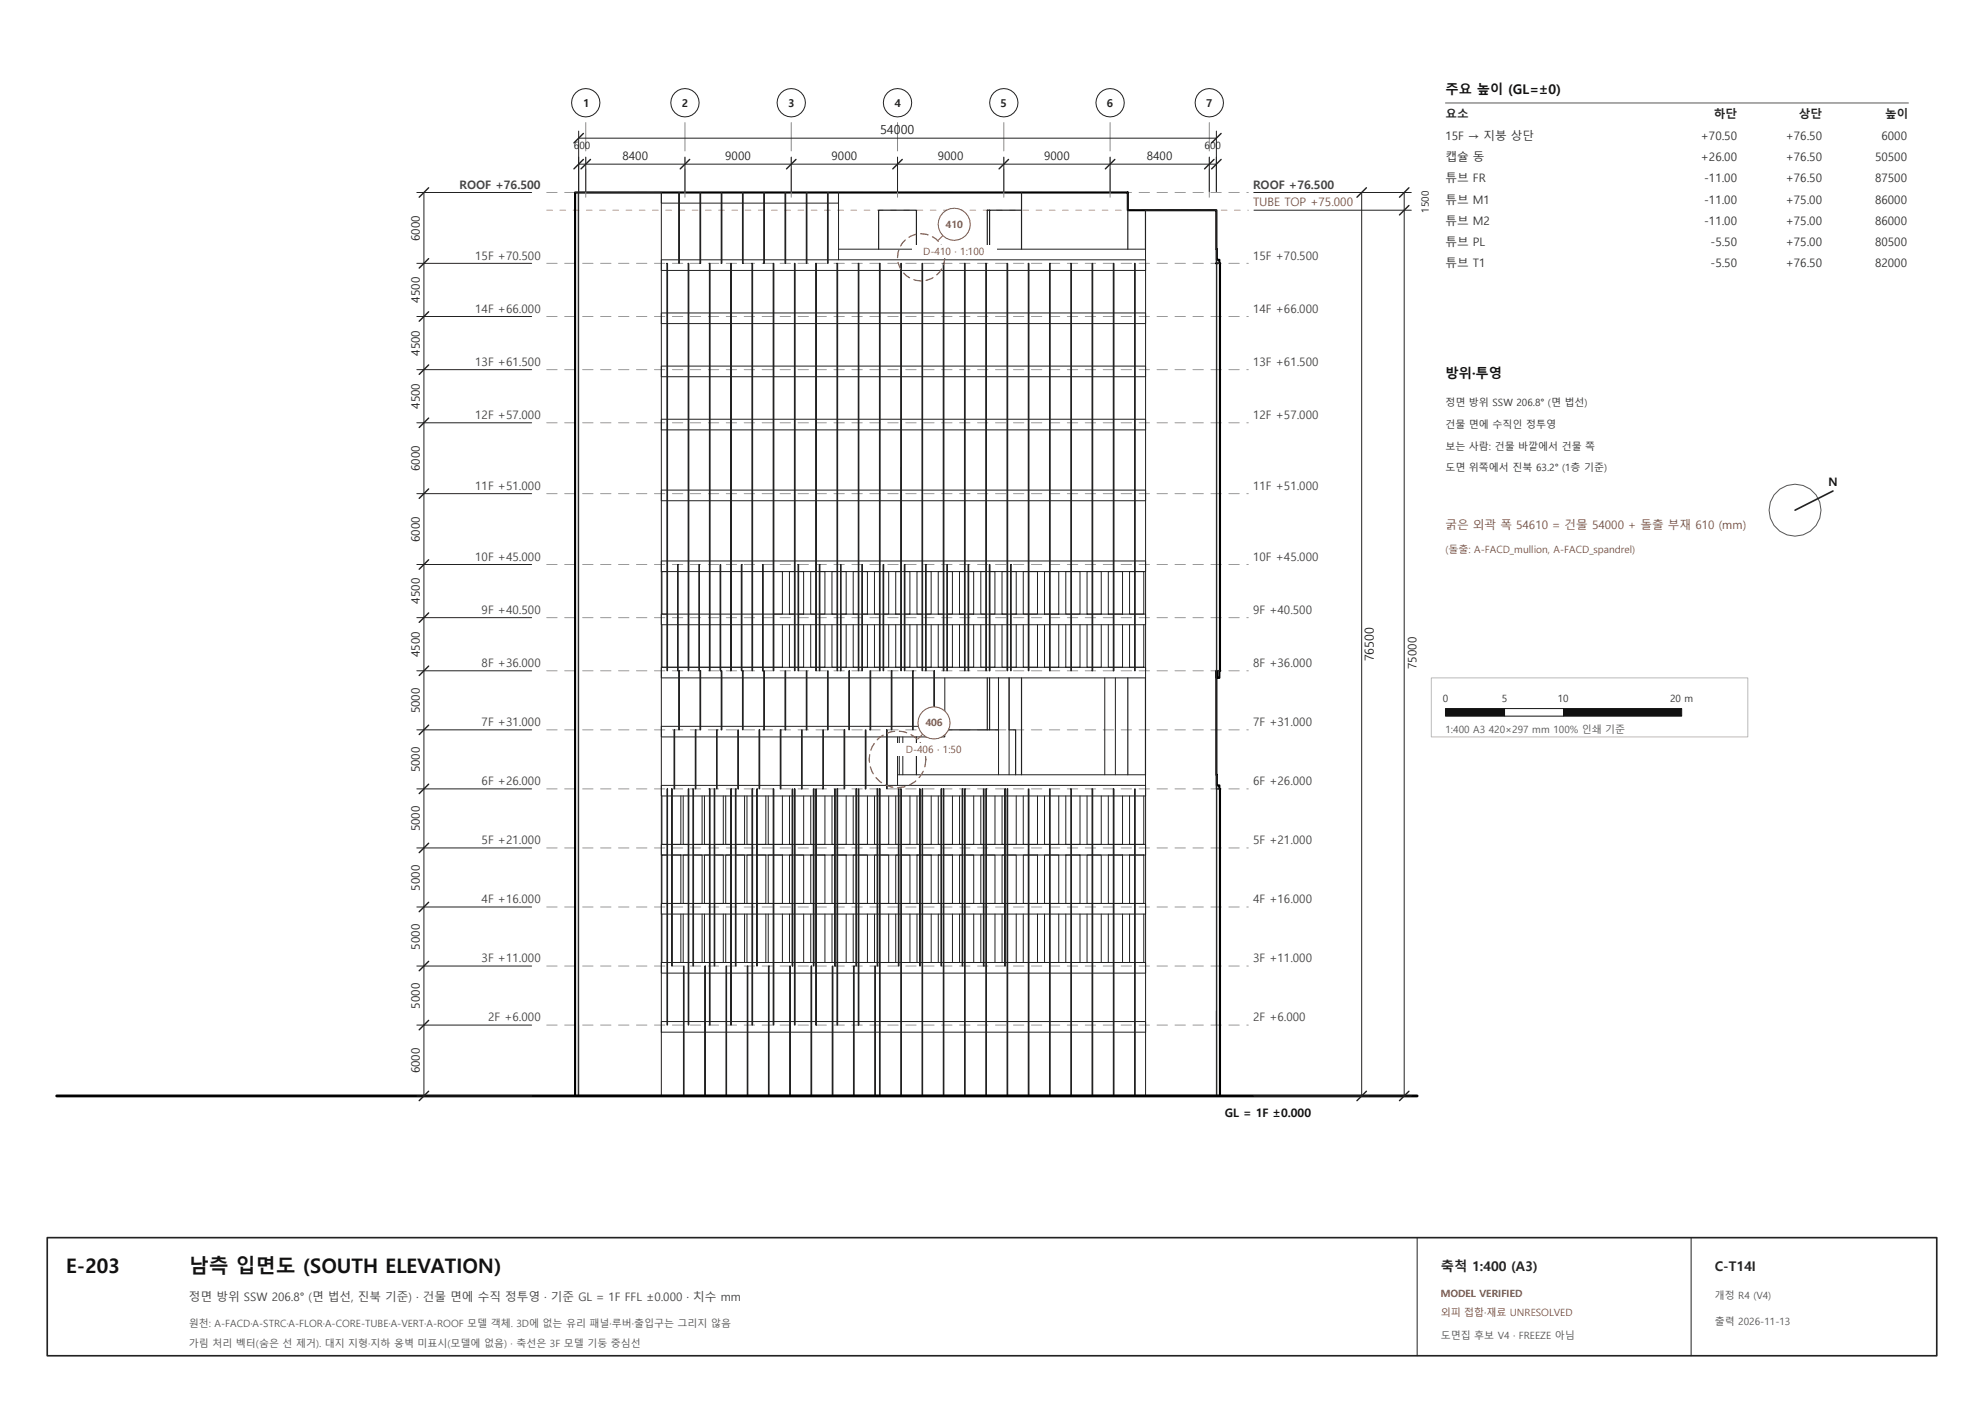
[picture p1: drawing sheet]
<svg xmlns="http://www.w3.org/2000/svg" width="420mm" height="297mm" viewBox="0 0 420 297" stroke-linecap="round" stroke-linejoin="round" font-family="sans-serif">
<g fill="none" stroke="#999" stroke-width=".21" stroke-dasharray="2.2 1.6">
<path d="M115.7 55.7h148.6M115.7 40.8h148.6M115.7 78.3h148.6M115.7 67h148.6M115.7 89.5h148.6M115.7 119.5h148.6M115.7 104.5h148.6M115.7 130.7h148.6M115.7 154.5h148.6M115.7 142h148.6M115.7 179.5h148.6M115.7 167h148.6"/>
<path d="M115.7 192h148.6M115.7 217h148.6M115.7 204.5h148.6"/>
</g>
<path d="M115.7 44.5h148.6" fill="none" stroke="#b88" stroke-width=".21" stroke-dasharray="1.2 1.6"/>
<path d="M121.7 40.8h117.1v3.7h18.7l.1 10.5h.5v.7h.2v86.3h-.2v1.5h-.5l-.1-1.5v22l.1 2.3h.5v.7h.2v65h-136.6zM257.5 55.7h.1" fill="none" stroke="#000" stroke-width=".45"/>
<g fill="none" stroke="#222" stroke-width=".25">
<path d="M122.5 40.8h17.5M186 52.7v-8.2h8v8.2M209.5 44.5v8.2M216.2 40.8v11.9M216.2 44.5h-7.2v8.2M238.8 40.8v11.9M242.5 52.7v-8.2h15v11.2M194 156v8M200.1 154.5h11.3M209 143.5v11M209.5 143.5v11M213.6 154.5h1.4v9.5"/>
<path d="M216.2 143.5v20.5M238.8 143.5v20.5M242.5 143.5v20.5M257.5 142v25"/>
</g>
<g fill="none" stroke="#222" stroke-width=".21">
<path d="M121.7 40.8h.7v191.2M122.4 40.8l.1 191.2M141.2 55.7h.1v86.3h-.1zM141.3 57.3h4.4M143.7 40.8h.1v14.9h-.1zM143.7 55h-3.7v2.3h1.2M143.7 43h-3.7v-2.2v191.2M143.8 55h4.4M143.8 43h4.4M145.7 55.7h.1v86.3h-.1zM145.8 57.3h4.4M148.2 40.8h.1v14.9h-.1z"/>
<path d="M148.3 55h4.4M148.3 43h4.4M150.2 55.7h.1v86.3h-.1zM150.3 57.3h4.4M152.7 40.8h.1v14.9h-.1zM152.8 55h4.4M152.8 43h4.4M154.7 55.7h.1v86.3h-.1zM154.8 57.3h4.4M157.2 40.8h.1v14.9h-.1zM157.3 55h4.4M157.3 43h4.4"/>
<path d="M159.2 55.7h.1v86.3h-.1zM159.3 57.3h4.4M161.7 40.8h.1v14.9h-.1zM161.8 55h4.4M161.8 43h4.4M163.7 55.7h.1v86.3h-.1zM163.8 57.3h4.4M166.2 40.8h.1v14.9h-.1zM166.3 55h4.4M166.3 43h4.4M168.2 55.7h.1v86.3h-.1zM168.3 57.3h4.4"/>
<path d="M170.7 40.8h.1v14.9h-.1zM170.8 55h4.4M170.8 43h4.4M172.7 55.7h.1v86.3h-.1zM172.8 57.3h4.4M175.2 40.8h.1v14.9h-.1zM175.3 55h67.2v2.3h-2.2M175.3 43h2.2v-2.2v14.2M177.2 55.7h.1v86.3h-.1zM177.3 57.3h4.4M177.5 52.7h65v2.3M181.7 55.7h.1v86.3h-.1z"/>
<path d="M181.8 57.3h4.4M186.2 55.7h.1v86.3h-.1zM186.3 57.3h4.4M190.7 55.7h.1v86.3h-.1zM190.8 57.3h4.4M195.2 55.7h.1v86.3h-.1zM195.3 57.3h4.4M199.7 55.7h.1v86.3h-.1zM199.8 57.3h4.4M204.2 55.7h.1v86.3h-.1zM204.3 57.3h4.4M208.7 55.7h.1v86.3h-.1z"/>
<path d="M208.8 57.3h4.4M213.2 55.7h.1v86.3h-.1zM213.3 57.3h4.4M217.7 55.7h.1v86.3h-.1zM217.8 57.3h4.4M222.2 55.7h.1v86.3h-.1zM222.3 57.3h4.4M226.7 55.7h.1v86.3h-.1zM226.8 57.3h4.4M231.2 55.7h.1v86.3h-.1zM231.3 57.3h4.4M235.7 55.7h.1v86.3h-.1z"/>
<path d="M235.8 57.3h4.4M240.2 55.7h.1v86.3h-.1zM242.5 55.7v86.3M257.5 52.7v89.3M257.6 55v.7M258.3 55.7h-.7v86.3h.7M141.2 77.5h-1.2v2.2h1.2M141.2 66.3h-1.2v2.2h1.2M141.3 79.7h4.4M141.3 77.5h4.4M141.3 68.5h4.4M141.3 66.3h4.4"/>
<path d="M145.8 79.7h4.4M145.8 77.5h4.4M145.8 68.5h4.4M145.8 66.3h4.4M150.3 79.7h4.4M150.3 77.5h4.4M150.3 68.5h4.4M150.3 66.3h4.4M154.8 79.7h4.4M154.8 77.5h4.4M154.8 68.5h4.4M154.8 66.3h4.4"/>
<path d="M159.3 79.7h4.4M159.3 77.5h4.4M159.3 68.5h4.4M159.3 66.3h4.4M163.8 79.7h4.4M163.8 77.5h4.4M163.8 68.5h4.4M163.8 66.3h4.4M168.3 79.7h4.4M168.3 77.5h4.4M168.3 68.5h4.4M168.3 66.3h4.4"/>
<path d="M172.8 79.7h4.4M172.8 77.5h4.4M172.8 68.5h4.4M172.8 66.3h4.4M177.3 79.7h4.4M177.3 77.5h4.4M177.3 68.5h4.4M177.3 66.3h4.4M181.8 79.7h4.4M181.8 77.5h4.4M181.8 68.5h4.4M181.8 66.3h4.4"/>
<path d="M186.3 79.7h4.4M186.3 77.5h4.4M186.3 68.5h4.4M186.3 66.3h4.4M190.8 79.7h4.4M190.8 77.5h4.4M190.8 68.5h4.4M190.8 66.3h4.4M195.3 79.7h4.4M195.3 77.5h4.4M195.3 68.5h4.4M195.3 66.3h4.4"/>
<path d="M199.8 79.7h4.4M199.8 77.5h4.4M199.8 68.5h4.4M199.8 66.3h4.4M204.3 79.7h4.4M204.3 77.5h4.4M204.3 68.5h4.4M204.3 66.3h4.4M208.8 79.7h4.4M208.8 77.5h4.4M208.8 68.5h4.4M208.8 66.3h4.4"/>
<path d="M213.3 79.7h4.4M213.3 77.5h4.4M213.3 68.5h4.4M213.3 66.3h4.4M217.8 79.7h4.4M217.8 77.5h4.4M217.8 68.5h4.4M217.8 66.3h4.4M222.3 79.7h4.4M222.3 77.5h4.4M222.3 68.5h4.4M222.3 66.3h4.4"/>
<path d="M226.8 79.7h4.4M226.8 77.5h4.4M226.8 68.5h4.4M226.8 66.3h4.4M231.3 79.7h4.4M231.3 77.5h4.4M231.3 68.5h4.4M231.3 66.3h4.4M235.8 79.7h4.4M235.8 77.5h4.4M235.8 68.5h4.4M235.8 66.3h4.4"/>
<path d="M240.3 77.5h2.2v2.2h-2.2M240.3 66.3h2.2v2.2h-2.2M141.2 88.7h-1.2v2.3h1.2M141.3 91h4.4M141.3 88.7h4.4M145.8 91h4.4M145.8 88.7h4.4M150.3 91h4.4M150.3 88.7h4.4M154.8 91h4.4M154.8 88.7h4.4M159.3 91h4.4"/>
<path d="M159.3 88.7h4.4M163.8 91h4.4M163.8 88.7h4.4M168.3 91h4.4M168.3 88.7h4.4M172.8 91h4.4M172.8 88.7h4.4M177.3 91h4.4M177.3 88.7h4.4M181.8 91h4.4M181.8 88.7h4.4M186.3 91h4.4"/>
<path d="M186.3 88.7h4.4M190.8 91h4.4M190.8 88.7h4.4M195.3 91h4.4M195.3 88.7h4.4M199.8 91h4.4M199.8 88.7h4.4M204.3 91h4.4M204.3 88.7h4.4M208.8 91h4.4M208.8 88.7h4.4M213.3 91h4.4"/>
<path d="M213.3 88.7h4.4M217.8 91h4.4M217.8 88.7h4.4M222.3 91h4.4M222.3 88.7h4.4M226.8 91h4.4M226.8 88.7h4.4M231.3 91h4.4M231.3 88.7h4.4M235.8 91h4.4M235.8 88.7h4.4M240.3 88.7h2.2v2.3h-2.2"/>
<path d="M141.2 103.7h-1.2v2.3h1.2M141.2 118.7h-1.2v2.3h1.2M141.3 103.7h4.4M141.3 106h4.4M141.3 118.7h4.4M143.4 119.5h.2v22.5h-.2zM145.8 103.7h4.4M145.8 106h4.4M145.8 118.7h4.4M147.9 119.5h.2v22.5h-.2zM150.3 103.7h4.4M150.3 106h4.4"/>
<path d="M150.3 118.7h4.4M152.4 119.5h.2v22.5h-.2zM154.8 103.7h4.4M154.8 106h4.4M154.8 118.7h4.4M156.9 119.5h.2v22.5h-.2zM159.3 103.7h4.4M159.3 106h4.4M159.3 118.7h4.4M161.4 119.5h.2v22.5h-.2zM163.8 103.7h4.4M163.8 106h4.4"/>
<path d="M163.8 118.7h4.4M168.3 103.7h4.4M168.3 106h4.4M168.3 118.7h4.4M168.9 119.5h.2v22.5h-.2zM172.8 103.7h4.4M172.8 106h4.4M172.8 118.7h4.4M173.4 119.5h.2v22.5h-.2zM177.3 103.7h4.4M177.3 106h4.4M177.3 118.7h4.4"/>
<path d="M177.9 119.5h.2v22.5h-.2zM181.8 106h4.4M181.8 118.7h4.4M181.8 103.7h4.4M182.4 119.5h.2v22.5h-.2zM186.3 118.7h4.4M186.3 103.7h4.4M186.3 106h4.4M186.9 119.5h.2v22.5h-.2zM190.8 103.7h4.4M190.8 106h4.4M190.8 118.7h4.4"/>
<path d="M191.4 119.5h.2v22.5h-.2zM195.3 103.7h4.4M195.3 106h4.4M195.3 118.7h4.4M195.9 119.5h.2v22.5h-.2zM199.8 103.7h4.4M199.8 106h4.4M199.8 118.7h4.4M200.4 119.5h.2v22.5h-.2zM204.3 103.7h4.4M204.3 106h4.4M204.3 118.7h4.4"/>
<path d="M204.9 119.5h.2v22.5h-.2zM208.8 103.7h4.4M208.8 106h4.4M208.8 118.7h4.4M209.4 119.5h.2v22.5h-.2zM213.3 103.7h4.4M213.3 106h4.4M213.3 118.7h4.4M213.9 119.5h.2v22.5h-.2zM217.8 103.7h4.4M217.8 106h4.4M217.8 118.7h4.4"/>
<path d="M222.3 103.7h4.4M222.3 106h4.4M222.3 118.7h4.4M226.8 103.7h4.4M226.8 106h4.4M226.8 118.7h4.4M231.3 103.7h4.4M231.3 106h4.4M231.3 118.7h4.4M235.8 103.7h4.4M235.8 106h4.4M235.8 118.7h4.4"/>
<path d="M240.3 103.7h2.2v2.3h-2.2M240.3 118.7h2.2v2.3h-2.2M140.1 121v9h1.1h-1.2v2.3h1.2M140.1 132.3v9h1.1h-1.2v2.2h3.7M141.3 121h2.1M141.3 130h2.1M141.3 132.3h2.1M143.6 121h2.1M143.6 130h2.1M143.6 132.3h2.1M145.8 121h2.1M145.8 130h2.1"/>
<path d="M145.8 132.3h2.1M148.1 121h2.1M148.1 130h2.1M148.1 132.3h2.1M150.3 121h2.1M150.3 130h2.1M150.3 132.3h2.1M152.6 121h2.1M152.6 130h2.1M152.6 132.3h2.1M154.8 121h2.1M154.8 130h2.1"/>
<path d="M154.8 132.3h2.1M157.1 121h2.1M157.1 130h2.1M157.1 132.3h2.1M159.3 121h2.1M159.3 130h2.1M159.3 132.3h2.1M161.6 121h2.1M161.6 130h2.1M161.6 132.3h2.1M163.8 121h4.4h-1.1v9M163.8 132.3h4.4"/>
<path d="M165.6 121v9h-1.8h4.4M165.6 132.3v9M167.1 132.3v9M168.3 121h.6M168.3 130h.6M168.3 132.3h.6M169.1 132.3h3.6M170.1 132.3v9M171.6 121v9h1.1h-3.6M171.6 132.3v9h1.1h-3.6M172.7 121h-3.6h1v9M172.8 121h.6"/>
<path d="M172.8 130h.6M172.8 132.3h.6M173.6 121h3.6h-1.1v9M173.6 132.3h3.6M174.6 121v9h-1h3.6M174.6 132.3v9M176.1 132.3v9h1.1h-3.6M177.3 121h.6M177.3 130h.6M177.3 132.3h.6M178.1 130h3.6M178.1 132.3h3.6"/>
<path d="M179.1 130v-9h-1h3.6h-1.1v9M179.1 132.3v9M180.6 132.3v9M181.8 121h.6M181.8 130h.6M181.8 132.3h.6M182.6 132.3h3.6M183.6 132.3v9M185.1 121v9h1.1h-3.6M185.1 132.3v9M186.2 121h-3.6h1v9M186.3 121h.6"/>
<path d="M186.3 130h.6M186.3 132.3h.6M187.1 121h3.6h-1.1v9M187.1 132.3h3.6M188.1 121v9h-1h3.6M188.1 132.3v9h-1h3.6M189.6 132.3v9M190.8 121h.6M190.8 130h.6M190.8 132.3h.6M191.6 132.3h3.6M192.6 132.3v9"/>
<path d="M194.1 121v9h1.1h-3.6M194.1 132.3v9h1.1h-3.6M195.2 121h-3.6h1v9M195.3 121h.6M195.3 130h.6M195.3 132.3h.6M196.1 121h3.6h-1.1v9M196.1 132.3h3.6M197.1 121v9h-1h3.6M197.1 132.3v9M198.6 132.3v9M199.8 121h.6"/>
<path d="M199.8 130h.6M199.8 132.3h.6M200.6 132.3h3.6M201.6 132.3v9M203.1 130v-9h1.1h-3.6h1v9h-1h3.6M203.1 132.3v9M204.3 121h.6M204.3 130h.6M204.3 132.3h.6M205.1 132.3h3.6M206.1 132.3v9h-1h3.6h-1.1v-9M207.6 121v9h1.1h-3.6"/>
<path d="M208.7 121h-3.6h1v9M208.8 121h.6M208.8 130h.6M208.8 132.3h.6M209.6 121h3.6h-1.1v9M209.6 132.3h3.6M210.6 121v9h-1h3.6M210.6 132.3v9M212.1 132.3v9h1.1h-3.6M213.3 121h.6M213.3 130h.6M213.3 132.3h.6"/>
<path d="M214.1 130h3.6h-1.1v-9h1.1h-3.6h1v9M214.1 132.3h3.6M215.1 132.3v9M216.6 132.3v9M217.8 121h4.4h-1.1v9M217.8 132.3h4.4M219.6 121v9h-1.8h4.4M219.6 132.3v9M221.1 132.3v9M222.3 132.3h4.4M224.1 132.3v9M225.6 121v9h1.1h-4.4"/>
<path d="M225.6 132.3v9M226.7 121h-4.4h1.8v9M226.8 121h4.4h-1.1v9M226.8 132.3h4.4M228.6 121v9h-1.8h4.4M228.6 132.3v9M230.1 132.3v9M231.3 130h4.4M231.3 132.3h4.4M233.1 130v-9h-1.8h4.4h-1.1v9M233.1 132.3v9h-1.8h4.4h-1.1v-9M235.8 132.3h4.4"/>
<path d="M237.6 132.3v9M239.1 121v9h1.1h-4.4M239.1 132.3v9M240.2 121h-4.4h1.8v9M242.1 121v9h-1.8h2.2v2.3h-2.2M242.1 132.3v9h-1.8h2.2v2.2h-44.7M141.3 141.3h2.1M142.7 154.5h.1v12.5h-.1zM142.8 156h4.4M143.6 141.3h2.1M143.7 142h.1v12.5h-.1zM143.7 153.8h-3.7v2.2h2.7"/>
<path d="M143.8 153.8h4.4M143.8 143.5h4.4M145.8 141.3h2.1M147.2 154.5h.1v12.5h-.1zM147.3 156h4.4M148.1 141.3h2.1M148.2 142h.1v12.5h-.1zM148.3 153.8h4.4M148.3 143.5h4.4M150.3 141.3h2.1M151.7 154.5h.1v12.5h-.1zM151.8 156h4.4"/>
<path d="M152.6 141.3h2.1M152.7 142h.1v12.5h-.1zM152.8 153.8h4.4M152.8 143.5h4.4M154.8 141.3h2.1M156.2 154.5h.1v12.5h-.1zM156.3 156h4.4M157.1 141.3h2.1M157.2 142h.1v12.5h-.1zM157.3 153.8h4.4M157.3 143.5h4.4M159.3 141.3h2.1"/>
<path d="M160.7 154.5h.1v12.5h-.1zM160.8 156h4.4M161.6 141.3h2.1M161.7 142h.1v12.5h-.1zM161.8 153.8h4.4M161.8 143.5h4.4M163.8 141.3h4.4M165.2 154.5h.1v12.5h-.1zM165.3 156h4.4M166.2 142h.1v12.5h-.1zM166.3 153.8h4.4M166.3 143.5h4.4"/>
<path d="M168.3 141.3h.6M169.7 154.5h.1v12.5h-.1zM169.8 156h4.4M170.7 142h.1v12.5h-.1zM170.8 153.8h4.4M170.8 143.5h4.4M172.8 141.3h.6M174.2 154.5h.1v12.5h-.1zM174.3 156h4.4M175.2 142h.1v12.5h-.1zM175.3 153.8h4.4M175.3 143.5h4.4"/>
<path d="M177.3 141.3h.6M178.1 141.3h3.6M178.7 154.5h.1v12.5h-.1zM178.8 156h4.4M179.7 142h.1v12.5h-.1zM179.8 153.8h4.4M179.8 143.5h4.4M181.8 141.3h.6M182.6 141.3h3.6M183.2 154.5h.1v12.5h-.1zM183.3 156h4.4M184.2 142h.1v12.5h-.1z"/>
<path d="M184.3 153.8h4.4M184.3 143.5h4.4M186.3 141.3h.6M187.7 154.5h.1v12.5h-.1zM188.7 142h.1v12.5h-.1zM188.8 153.8h4.4M188.8 143.5h4.4M190 156v10.3M190.4 156v8M190.8 141.3h.6M191.1 156v8M193.2 142h.1v12.5h-.1z"/>
<path d="M193.3 153.8h4.4M193.3 143.5h4.4M195.3 141.3h.6M196.1 141.3h3.6M197.7 142h.1v12.5h-.1zM197.8 153.8h2.2v2.2h-12.2M199.8 141.3h.6M200 151.7v2.8M200 143.5v10.3M200.1 151.7h.1M200.1 151.7l-.1-.1h.1v2.9M200.6 141.3h3.6"/>
<path d="M204.3 141.3h.6M208.8 141.3h.6M211.4 143.5v20.5M213.3 141.3h.6M213.6 143.5v20.5M214.1 141.3h3.6M217.8 141.3h4.4M222.3 141.3h4.4M226.8 141.3h4.4M233.9 143.5v20.5M235.8 141.3h4.4M236.1 143.5v20.5"/>
<path d="M140.1 168.5v10.2h1.1h-1.2v2.3h1.2M141.2 167h.1v50h-.1zM141.3 168.5h.9M141.3 178.7h.9M142.2 167h.1v37.5h-.1zM142.3 168.5h3.4M142.3 178.7h3.4M142.7 166.3h-2.7v2.2h1.2M142.8 166.3h4.4M144.1 168.5v10.2M144.6 168.5v10.2M145.7 167h.1v50h-.1z"/>
<path d="M145.8 168.5h.9M145.8 178.7h.9M146.7 167h.1v37.5h-.1zM146.8 168.5h3.4M147.3 166.3h4.4M148.6 168.5v10.2M149.1 168.5v10.2h1.1h-3.4M150.2 167h.1v50h-.1zM150.3 168.5h.9M150.3 178.7h.9M151.2 167h.1v37.5h-.1zM151.3 168.5h3.4"/>
<path d="M151.8 166.3h4.4M153.1 168.5v10.2M153.6 168.5v10.2h1.1h-3.4M154.7 167h.1v50h-.1zM154.8 168.5h.9M154.8 178.7h.9M155.7 167h.1v37.5h-.1zM155.8 168.5h3.4M156.3 166.3h4.4M157.6 168.5v10.2M158.1 168.5v10.2h1.1h-3.4M159.2 167h.1v50h-.1z"/>
<path d="M159.3 168.5h.9M159.3 178.7h.9M160.2 167h.1v37.5h-.1zM160.3 168.5h3.4M160.8 166.3h4.4M162.1 168.5v10.2M162.6 168.5v10.2h1.1h-3.4M163.7 167h.1v50h-.1zM163.8 168.5h3.9M163.8 178.7h3.9M165.3 166.3h4.4M165.6 168.5v10.2"/>
<path d="M167.1 168.5v10.2M167.7 167h.1v37.5h-.1zM167.8 168.5h.4M167.8 178.7h.4M168.2 167h.1v50h-.1zM168.3 168.5h3.9M169.8 166.3h4.4M170.1 168.5v10.2M171.6 168.5v10.2h.6h-3.9M172.2 167h.1v37.5h-.1zM172.3 168.5h.4M172.3 178.7h.4"/>
<path d="M172.7 167h.1v50h-.1zM172.8 168.5h3.9M174.3 166.3h4.4M174.6 168.5v10.2M176.1 168.5v10.2h.6h-3.9M176.7 167h.1v37.5h-.1zM176.8 168.5h.4M176.8 178.7h.4M177.2 167h.1v50h-.1zM177.3 168.5h3.9M177.3 178.7h3.9M178.8 166.3h4.4"/>
<path d="M179.1 168.5v10.2M180.6 168.5v10.2M181.2 167h.1v37.5h-.1zM181.3 168.5h.4M181.3 178.7h.4M181.7 167h.1v50h-.1zM181.8 168.5h3.9M181.8 178.7h3.9M183.3 166.3h4.4M183.6 168.5v10.2M185.1 168.5v10.2M185.7 167h.1v37.5h-.1z"/>
<path d="M185.8 168.5h.4M185.8 178.7h.4M186.3 168.5h3.9M187.8 166.3h54.7v2.2h-2.2M188.1 168.5v10.2M189.6 168.5v10.2h.6h-3.9M190 164h52.5v2.3M190.2 167h.1v37.5h-.1zM190.3 168.5h.4M190.3 178.7h.4M190.8 168.5h3.9M190.8 178.7h3.9"/>
<path d="M192.6 168.5v10.2M194.1 168.5v10.2M194.7 167h.1v37.5h-.1zM194.8 168.5h.4M194.8 178.7h.4M195.3 168.5h3.9M197.1 168.5v10.2M198.6 168.5v10.2h.6h-3.9M199.2 167h.1v37.5h-.1zM199.3 168.5h.4M199.3 178.7h.4M199.8 168.5h3.9"/>
<path d="M199.8 178.7h3.9M201.6 168.5v10.2M203.1 168.5v10.2M203.7 167h.1v37.5h-.1zM203.8 168.5h.4M203.8 178.7h.4M204.3 168.5h3.9M206.1 168.5v10.2h-1.8h3.9M207.6 168.5v10.2M208.2 167h.1v37.5h-.1zM208.3 168.5h.4M208.3 178.7h.4"/>
<path d="M208.8 168.5h3.9M208.8 178.7h3.9M210.6 168.5v10.2M212.1 168.5v10.2M212.7 167h.1v37.5h-.1zM212.8 168.5h.4M212.8 178.7h.4M213.3 168.5h4.4M213.3 178.7h4.4M215.1 168.5v10.2M216.6 168.5v10.2M217.8 168.5h4.4"/>
<path d="M219.6 168.5v10.2M221.1 168.5v10.2h1.1h-4.4M222.3 168.5h4.4M222.3 178.7h4.4M224.1 168.5v10.2M225.6 168.5v10.2M226.8 168.5h4.4M226.8 178.7h4.4M228.6 168.5v10.2M230.1 168.5v10.2M231.3 168.5h4.4M233.1 168.5v10.2h-1.8h4.4h-1.1v-10.2"/>
<path d="M235.8 168.5h4.4M237.6 168.5v10.2M239.1 168.5v10.2h1.1h-4.4M242.1 168.5v10.2h-1.8h2.2v2.3h-2.2M242.5 167v65M257.5 164v3M257.6 166.3l-.1 65.7M258.3 167h-.7v65M140.1 181v10.2h1.1h-1.2v2.3h1.2M140.1 193.5v10.2M141.3 193.5h.9M141.3 191.2h.9"/>
<path d="M141.3 181h.9M142.3 181h3.4h-1.1v10.2M142.3 193.5h3.4M144.1 181v10.2h-1.8h3.4M144.1 193.5v10.2M144.6 193.5v10.2h1.1h-3.4M145.8 193.5h.9M145.8 191.2h.9M145.8 181h.9M146.8 193.5h3.4M146.8 191.2h3.4M148.6 191.2v-10.2h-1.8h3.4h-1.1v10.2"/>
<path d="M148.6 193.5v10.2M149.1 193.5v10.2h1.1h-3.4M150.3 193.5h.9M150.3 191.2h.9M150.3 181h.9M151.3 193.5h3.4M153.1 193.5v10.2M153.6 191.2v-10.2h1.1h-3.4h1.8v10.2h-1.8h3.4M153.6 193.5v10.2h1.1h-3.4M154.8 193.5h.9M154.8 191.2h.9M154.8 181h.9"/>
<path d="M155.8 193.5h3.4M155.8 191.2h3.4M157.6 191.2v-10.2h-1.8h3.4h-1.1v10.2M157.6 193.5v10.2M158.1 193.5v10.2M159.3 193.5h.9M159.3 191.2h.9M159.3 181h.9M160.3 191.2h3.4h-1.1v-10.2h1.1h-3.4h1.8v10.2M160.3 193.5h3.4M162.1 193.5v10.2M162.6 193.5v10.2"/>
<path d="M163.8 181h3.9h-.6v10.2M163.8 193.5h3.9M165.6 181v10.2h-1.8h3.9M165.6 193.5v10.2M167.1 193.5v10.2h.6h-3.9M167.8 193.5h.4M167.8 191.2h.4M167.8 181h.4M168.3 193.5h3.9M170.1 193.5v10.2M171.6 181v10.2h.6h-3.9M171.6 193.5v10.2"/>
<path d="M172.2 181h-3.9h1.8v10.2M172.3 193.5h.4M172.3 191.2h.4M172.3 181h.4M172.8 193.5h3.9M172.8 181h3.9M174.6 181v10.2h-1.8h3.9h-.6v-10.2M174.6 193.5v10.2M176.1 193.5v10.2M176.8 193.5h.4M176.8 191.2h.4M176.8 181h.4"/>
<path d="M177.3 181h3.9h-.6v10.2M177.3 193.5h3.9M179.1 193.5v10.2h-1.8h3.9M179.1 181v10.2h-1.8h3.9M180.6 193.5v10.2M181.3 193.5h.4M181.3 191.2h.4M181.3 181h.4M181.8 193.5h3.9M181.8 191.2h3.9M183.6 191.2v-10.2h-1.8h3.9h-.6v10.2M183.6 193.5v10.2h-1.8h3.9"/>
<path d="M185.1 193.5v10.2M185.8 193.5h.4M185.8 191.2h.4M185.8 181h.4M186.3 193.5h3.9M186.3 191.2h3.9M188.1 191.2v-10.2h-1.8h3.9h-.6v10.2M188.1 193.5v10.2M189.6 193.5v10.2h.6h-3.9M190.3 193.5h.4M190.3 191.2h.4M190.3 181h.4"/>
<path d="M190.8 193.5h3.9M192.6 193.5v10.2M194.1 181v10.2h.6h-3.9M194.1 193.5v10.2M194.7 181h-3.9h1.8v10.2M194.8 193.5h.4M194.8 191.2h.4M194.8 181h.4M195.3 193.5h3.9M195.3 181h3.9M197.1 181v10.2h-1.8h3.9h-.6v-10.2M197.1 193.5v10.2"/>
<path d="M198.6 193.5v10.2h.6h-3.9M199.3 193.5h.4M199.3 191.2h.4M199.3 181h.4M199.8 181h3.9h-.6v10.2M199.8 193.5h3.9M201.6 181v10.2h-1.8h3.9M201.6 193.5v10.2M203.1 193.5v10.2M203.8 193.5h.4M203.8 191.2h.4M203.8 181h.4"/>
<path d="M204.3 193.5h3.9M204.3 191.2h3.9M206.1 191.2v-10.2h-1.8h3.9h-.6v10.2M206.1 193.5v10.2M207.6 193.5v10.2M208.3 193.5h.4M208.3 191.2h.4M208.3 181h.4M208.8 193.5h3.9M208.8 191.2h3.9M210.6 191.2v-10.2h-1.8h3.9h-.6v10.2M210.6 193.5v10.2"/>
<path d="M212.1 193.5v10.2M212.8 193.5h.4M212.8 191.2h.4M212.8 181h.4M213.3 191.2h4.4h-1.1v-10.2h1.1h-4.4h1.8v10.2M213.3 193.5h4.4M215.1 193.5v10.2M216.6 193.5v10.2M217.8 181h4.4h-1.1v10.2M217.8 193.5h4.4M219.6 181v10.2h-1.8h4.4M219.6 193.5v10.2"/>
<path d="M221.1 193.5v10.2M222.3 193.5h4.4M224.1 193.5v10.2M225.6 193.5v10.2M225.6 181v10.2h1.1h-4.4M226.7 181h-4.4h1.8v10.2M226.8 181h4.4h-1.1v10.2M226.8 193.5h4.4M228.6 193.5v10.2h-1.8h4.4M228.6 181v10.2h-1.8h4.4M230.1 193.5v10.2M231.3 193.5h4.4"/>
<path d="M233.1 193.5v10.2M234.6 193.5v10.2h1.1h-4.4M234.6 181v10.2h1.1h-4.4M235.7 181h-4.4h1.8v10.2M235.8 193.5h4.4M235.8 181h4.4M237.6 181v10.2h-1.8h4.4h-1.1v-10.2M237.6 193.5v10.2M239.1 193.5v10.2M242.1 181v10.2h-1.8h2.2v2.3h-2.2M242.1 193.5v10.2M141.2 216.2h-1.2v2.3h4.7"/>
<path d="M141.2 203.7h-1.2v2.3h1.2M141.3 216.2h3.4M141.3 203.7h.9M141.3 206h3.4M144.8 218.5h4.4M144.8 216.2h.9M144.8 206h.9M145.8 216.2h3.4M145.8 203.7h.9M145.8 206h3.4M149.3 218.5h4.4M149.3 216.2h.9"/>
<path d="M149.3 206h.9M150.3 216.2h3.4M150.3 203.7h.9M150.3 206h3.4M153.8 218.5h4.4M153.8 216.2h.9M153.8 206h.9M154.8 216.2h3.4M154.8 203.7h.9M154.8 206h3.4M155.8 203.7h3.4M158.3 218.5h4.4"/>
<path d="M158.3 216.2h.9M158.3 206h.9M159.3 216.2h3.4M159.3 203.7h.9M159.3 206h3.4M160.3 203.7h3.4M162.8 218.5h4.4M162.8 216.2h.9M162.8 206h.9M163.8 216.2h3.4M163.8 206h3.4M167.3 218.5h4.4"/>
<path d="M167.3 216.2h.9M167.3 206h.9M167.8 203.7h.4M168.3 216.2h3.4M168.3 203.7h3.9M168.3 206h3.4M171.8 218.5h4.4M171.8 216.2h.9M171.8 206h.9M172.3 203.7h.4M172.8 216.2h3.4M172.8 203.7h3.9"/>
<path d="M172.8 206h3.4M176.3 218.5h4.4M176.3 216.2h.9M176.3 206h.9M176.8 203.7h.4M177.3 216.2h3.4M177.3 206h3.4M180.8 218.5h4.4M180.8 216.2h.9M180.8 206h.9M181.3 203.7h.4M181.8 216.2h3.4"/>
<path d="M181.8 206h3.4M185.3 218.5h.9M185.3 216.2h.9M185.3 206h.9M185.8 203.7h.4M186.3 218.5h4.4M186.3 216.2h4.4M186.3 206h4.4M190.3 203.7h.4M190.8 218.5h4.4M190.8 216.2h4.4M190.8 203.7h3.9"/>
<path d="M190.8 206h4.4M194.8 203.7h.4M195.3 218.5h4.4M195.3 216.2h4.4M195.3 206h4.4M199.3 203.7h.4M199.8 218.5h4.4M199.8 216.2h4.4M199.8 203.7h3.9M199.8 206h4.4M203.8 203.7h.4M204.3 218.5h4.4"/>
<path d="M204.3 216.2h4.4M204.3 203.7h3.9M204.3 206h4.4M208.3 203.7h.4M208.8 218.5h4.4M208.8 216.2h4.4M208.8 203.7h3.9M208.8 206h4.4M212.8 203.7h.4M213.3 218.5h4.4M213.3 216.2h4.4M213.3 203.7h4.4"/>
<path d="M213.3 206h4.4M217.8 218.5h4.4M217.8 216.2h4.4M217.8 203.7h4.4M217.8 206h4.4M222.3 218.5h4.4M222.3 216.2h4.4M222.3 203.7h4.4M222.3 206h4.4M226.8 218.5h4.4M226.8 216.2h4.4M226.8 206h4.4"/>
<path d="M231.3 218.5h4.4M231.3 216.2h4.4M231.3 206h4.4M235.8 218.5h4.4M235.8 216.2h4.4M235.8 203.7h4.4M235.8 206h4.4M240.3 216.2h2.2v2.3h-2.2M240.3 203.7h2.2v2.3h-2.2M257.5 214v3M144.7 232v-27.5h.1v27.5M149.2 232v-27.5h.1v27.5"/>
<path d="M153.7 232v-27.5h.1v27.5M158.2 232v-27.5h.1v27.5M162.7 232v-27.5h.1v27.5M167.2 232v-27.5h.1v27.5M171.7 232v-27.5h.1v27.5M176.2 232v-27.5h.1v27.5M180.7 232v-27.5h.1v27.5M185.2 232v-27.5h.1v27.5M186.2 232v-65h.1v65M190.7 232v-65h.1v65M195.2 232v-65h.1v65M199.7 232v-65h.1v65"/>
<path d="M204.2 232v-65h.1v65M208.7 232v-65h.1v65M213.2 232v-65h.1v65M217.7 232v-65h.1v65M222.2 232v-65h.1v65M226.7 232v-65h.1v65M231.2 232v-65h.1v65M235.7 232v-65h.1v65M240.2 232v-65h.1v65"/>
</g>
<path d="M12 232h288" fill="none" stroke="#000" stroke-width=".6"/>
<path d="M124 41.8v-16.6" fill="none" stroke="#888" stroke-width=".21" stroke-dasharray="6 1.4 1 1.4"/>
<circle cx="124" cy="21.8" r="3" fill="#fff" stroke="#222" stroke-width=".21"/>
<path d="M145 41.8v-16.6" fill="none" stroke="#888" stroke-width=".21" stroke-dasharray="6 1.4 1 1.4"/>
<circle cx="145" cy="21.8" r="3" fill="#fff" stroke="#222" stroke-width=".21"/>
<path d="M167.5 41.8v-16.6" fill="none" stroke="#888" stroke-width=".21" stroke-dasharray="6 1.4 1 1.4"/>
<circle cx="167.5" cy="21.8" r="3" fill="#fff" stroke="#222" stroke-width=".21"/>
<path d="M190 41.8v-16.6" fill="none" stroke="#888" stroke-width=".21" stroke-dasharray="6 1.4 1 1.4"/>
<circle cx="190" cy="21.8" r="3" fill="#fff" stroke="#222" stroke-width=".21"/>
<path d="M212.5 41.8v-16.6" fill="none" stroke="#888" stroke-width=".21" stroke-dasharray="6 1.4 1 1.4"/>
<circle cx="212.5" cy="21.8" r="3" fill="#fff" stroke="#222" stroke-width=".21"/>
<path d="M235 41.8v-16.6" fill="none" stroke="#888" stroke-width=".21" stroke-dasharray="6 1.4 1 1.4"/>
<circle cx="235" cy="21.8" r="3" fill="#fff" stroke="#222" stroke-width=".21"/>
<path d="M256 41.8v-16.6" fill="none" stroke="#888" stroke-width=".21" stroke-dasharray="6 1.4 1 1.4"/>
<circle cx="256" cy="21.8" r="3" fill="#fff" stroke="#222" stroke-width=".21"/>
<g fill="none" stroke="#222" stroke-width=".21">
<path d="M122.5 27.7v12.9M122.5 34.8h135M122.5 29.3h135M124 33.3v7.3M145 33.3v7.3M167.5 33.3v7.3M190 33.3v7.3M212.5 33.3v7.3M235 33.3v7.3M256 33.3v7.3M257.5 27.7v12.9M88.2 55.7h24.3"/>
<path d="M88.2 40.8h24.3M89.7 40.8v191.2M265.5 40.8h33.3M265.5 44.5h33.3M288.3 40.8v191.2M297.3 40.8v191.2M88.2 78.3h24.3M88.2 67h24.3M88.2 89.5h24.3M88.2 119.5h24.3M88.2 104.5h24.3M88.2 130.7h24.3"/>
<path d="M88.2 154.5h24.3M88.2 142h24.3M88.2 179.5h24.3M88.2 167h24.3M88.2 192h24.3M88.2 217h24.3M88.2 204.5h24.3M88.2 232h24.3M265.5 232h33.3"/>
</g>
<g fill="none" stroke="#222" stroke-width=".3">
<path d="M90.7 39.7l-2 2.1M123.5 33.7l-2 2.1M123.5 28.2l-2 2M125 33.7l-2 2.1M146 33.7l-2 2.1M168.5 33.7l-2 2.1M191 33.7l-2 2.1M213.5 33.7l-2 2.1M236 33.7l-2 2.1M257 33.7l-2 2.1M258.5 33.7l-2 2.1M258.5 28.2l-2 2"/>
<path d="M289.3 39.7l-2 2.1M298.3 39.7l-2 2.1M90.7 54.7l-2 2.1M298.3 43.5l-2 2M90.7 77.3l-2 1.9M90.7 66l-2 2M90.7 88.5l-2 2M90.7 118.5l-2 2M90.7 103.5l-2 2M90.7 129.8l-2 2M90.7 153.5l-2 2M90.7 141l-2 2"/>
<path d="M90.7 178.5l-2 2M90.7 166l-2 2M90.7 191l-2 2M90.7 216l-2 2M90.7 203.5l-2 2M90.7 231l-2 2M289.3 231l-2 2M298.3 231l-2 2"/>
</g>
<circle cx="190" cy="160.8" r="6" fill="none" stroke="#a60" stroke-width=".25" stroke-dasharray="1.6 1"/>
<path d="M197.7 153l-3.4 3.4" fill="none" stroke="#a60" stroke-width=".21"/>
<circle cx="197.7" cy="153" r="3.4" fill="#fff" stroke="#a60" stroke-width=".21"/>
<path d="M189.4 157.4h16.6v2.7h-16.6z" fill="#fff"/>
<circle cx="195" cy="54.5" r="5" fill="none" stroke="#a60" stroke-width=".25" stroke-dasharray="1.6 1"/>
<path d="M202 47.5l-3.4 3.4" fill="none" stroke="#a60" stroke-width=".21"/>
<circle cx="202" cy="47.5" r="3.4" fill="#fff" stroke="#a60" stroke-width=".21"/>
<path d="M193.1 51.9h17.8v2.6h-17.8z" fill="#fff"/>
<g fill="none" stroke="#555" stroke-width=".21">
<path d="M306 21.8h98"/>
<circle cx="380" cy="108" r="5.5"/>
</g>
<path d="M388 103.9l-8 4.1" fill="none" stroke="#222" stroke-width=".35"/>
<path d="M303 143.5h67v12.5h-67z" fill-rule="evenodd" fill="#fff" stroke="#bbb" stroke-width=".21"/>
<path d="M306 150h12.5v1.6h-12.5z" fill-rule="evenodd" fill="#111" stroke="#111" stroke-width=".21"/>
<path d="M318.5 150h12.5v1.6h-12.5z" fill-rule="evenodd" fill="#fff" stroke="#111" stroke-width=".21"/>
<path d="M331 150h25v1.6h-25z" fill-rule="evenodd" fill="#111" stroke="#111" stroke-width=".21"/>
<path d="M10 262h400v25h-400z" fill-rule="evenodd" fill="#fff" stroke="#222" stroke-width=".35"/>
<path d="M300 262v25M358 262v25" fill="none" stroke="#222" stroke-width=".21"/>
<g font-size="4.2" fill="#111">
<text x="14" y="269.5">E-203</text>
<text x="40" y="269.5">남측 입면도 (SOUTH ELEVATION)</text>
</g>
<g font-size="2.8" fill="#111">
<text x="306" y="20">주요 높이 (GL=±0)</text>
<text x="306" y="80">방위·투영</text>
</g>
<g font-size="2.8" fill="#222">
<text x="305" y="269">축척 1:400 (A3)</text>
<text x="363" y="269">C-T14I</text>
</g>
<g font-size="2.6" fill="#222">
<text x="186.3" y="28.4">54000</text>
<text x="290.9" y="140" transform="rotate(-90 290.9 140)">76500</text>
</g>
<g font-size="2.5" fill="#222">
<text x="306" y="25">요소</text>
<text x="362.8" y="25">하단</text>
<text x="380.8" y="25">상단</text>
<text x="399.1" y="25">높이</text>
<text x="131.8" y="33.9">8400</text>
<text x="153.5" y="33.9">9000</text>
<text x="176" y="33.9">9000</text>
<text x="198.5" y="33.9">9000</text>
<text x="221" y="33.9">9000</text>
<text x="242.8" y="33.9">8400</text>
<text x="88.8" y="51" transform="rotate(-90 88.8 51)">6000</text>
<text x="88.8" y="64.1" transform="rotate(-90 88.8 64.1)">4500</text>
<text x="88.8" y="75.3" transform="rotate(-90 88.8 75.3)">4500</text>
<text x="88.8" y="86.6" transform="rotate(-90 88.8 86.6)">4500</text>
<text x="88.8" y="99.8" transform="rotate(-90 88.8 99.8)">6000</text>
<text x="88.8" y="114.7" transform="rotate(-90 88.8 114.7)">6000</text>
<text x="88.8" y="127.8" transform="rotate(-90 88.8 127.8)">4500</text>
<text x="88.8" y="139.1" transform="rotate(-90 88.8 139.1)">4500</text>
<text x="299.9" y="141.7" transform="rotate(-90 299.9 141.7)">75000</text>
<text x="88.8" y="151" transform="rotate(-90 88.8 151)">5000</text>
<text x="88.8" y="163.5" transform="rotate(-90 88.8 163.5)">5000</text>
<text x="88.8" y="176" transform="rotate(-90 88.8 176)">5000</text>
<text x="88.8" y="188.5" transform="rotate(-90 88.8 188.5)">5000</text>
<text x="88.8" y="201" transform="rotate(-90 88.8 201)">5000</text>
<text x="88.8" y="213.5" transform="rotate(-90 88.8 213.5)">5000</text>
<text x="88.8" y="227.2" transform="rotate(-90 88.8 227.2)">6000</text>
</g>
<g font-size="2.5" fill="#333">
<text x="306" y="29.6">15F → 지붕 상단</text>
<text x="360" y="29.6">+70.50</text>
<text x="378" y="29.6">+76.50</text>
<text x="398.3" y="29.6">6000</text>
<text x="306" y="34.1">캡슐 동</text>
<text x="360" y="34.1">+26.00</text>
<text x="378" y="34.1">+76.50</text>
<text x="396.9" y="34.1">50500</text>
<text x="306" y="38.6">튜브 FR</text>
<text x="360.8" y="38.6">-11.00</text>
<text x="378" y="38.6">+76.50</text>
<text x="396.9" y="38.6">87500</text>
<text x="306" y="43.1">튜브 M1</text>
<text x="306" y="47.6">튜브 M2</text>
<text x="360.8" y="43.1">-11.00</text>
<text x="360.8" y="47.6">-11.00</text>
<text x="378" y="43.1">+75.00</text>
<text x="378" y="47.6">+75.00</text>
<text x="396.9" y="43.1">86000</text>
<text x="396.9" y="47.6">86000</text>
<text x="306" y="52.1">튜브 PL</text>
<text x="362.1" y="52.1">-5.50</text>
<text x="378" y="52.1">+75.00</text>
<text x="396.9" y="52.1">80500</text>
<text x="306" y="56.6">튜브 T1</text>
<text x="362.1" y="56.6">-5.50</text>
<text x="378" y="56.6">+76.50</text>
<text x="396.9" y="56.6">82000</text>
</g>
<g font-size="2.5" fill="#444">
<text x="97.3" y="40">ROOF +76.500</text>
<text x="265.3" y="40">ROOF +76.500</text>
<text x="100.6" y="55">15F +70.500</text>
<text x="265.3" y="55">15F +70.500</text>
<text x="100.6" y="66.2">14F +66.000</text>
<text x="265.3" y="66.2">14F +66.000</text>
<text x="100.6" y="77.4">13F +61.500</text>
<text x="265.3" y="77.4">13F +61.500</text>
<text x="100.6" y="88.7">12F +57.000</text>
<text x="265.3" y="88.7">12F +57.000</text>
<text x="100.6" y="103.7">11F +51.000</text>
<text x="265.3" y="103.7">11F +51.000</text>
<text x="100.6" y="118.7">10F +45.000</text>
<text x="265.3" y="118.7">10F +45.000</text>
<text x="102" y="130">9F +40.500</text>
<text x="265.3" y="130">9F +40.500</text>
<text x="102" y="141.2">8F +36.000</text>
<text x="265.3" y="141.2">8F +36.000</text>
<text x="102" y="153.7">7F +31.000</text>
<text x="265.3" y="153.7">7F +31.000</text>
<text x="102" y="166.2">6F +26.000</text>
<text x="265.3" y="166.2">6F +26.000</text>
<text x="102" y="178.7">5F +21.000</text>
<text x="265.3" y="178.7">5F +21.000</text>
<text x="102" y="191.2">4F +16.000</text>
<text x="265.3" y="191.2">4F +16.000</text>
<text x="102" y="203.7">3F +11.000</text>
<text x="265.3" y="203.7">3F +11.000</text>
<text x="103.3" y="216.2">2F +6.000</text>
<text x="265.3" y="216.2">2F +6.000</text>
<text x="40" y="275.5">정면 방위 SSW 206.8° (면 법선, 진북 기준) · 건물 면에 수직 정투영 · 기준 GL = 1F FFL ±0.000 · 치수 mm</text>
</g>
<g font-size="2.5" fill="#844">
<text x="265.3" y="43.7">TUBE TOP +75.000</text>
<text x="306" y="112">굵은 외곽 폭 54610 = 건물 54000 + 돌출 부재 610 (mm)</text>
</g>
<g font-size="2.5" fill="#111">
<text x="387" y="102.9">N</text>
<text x="259.3" y="236.5">GL = 1F ±0.000</text>
</g>
<g font-size="2.3" fill="#222">
<text x="123.4" y="22.6">1</text>
<text x="144.3" y="22.6">2</text>
<text x="166.8" y="22.6">3</text>
<text x="189.3" y="22.6">4</text>
<text x="211.8" y="22.6">5</text>
<text x="234.3" y="22.6">6</text>
<text x="255.3" y="22.6">7</text>
</g>
<g font-size="2.1" fill="#222">
<text x="121.5" y="31.6">600</text>
<text x="255" y="31.6">600</text>
<text x="302.5" y="45" transform="rotate(-90 302.5 45)">1500</text>
</g>
<g font-size="2.1" fill="#a60">
<text x="195.5" y="53.9">D-410 · 1:100</text>
<text x="200.2" y="48.2">410</text>
<text x="195.9" y="153.8">406</text>
<text x="191.8" y="159.4">D-406 · 1:50</text>
</g>
<g font-size="2.1" fill="#333">
<text x="306" y="86">정면 방위 SSW 206.8° (면 법선)</text>
<text x="306" y="90.6">건물 면에 수직인 정투영</text>
<text x="306" y="95.2">보는 사람: 건물 바깥에서 건물 쪽</text>
<text x="306" y="99.8">도면 위쪽에서 진북 63.2° (1층 기준)</text>
<text x="305.4" y="148.6">0</text>
<text x="317.9" y="148.6">5</text>
<text x="329.8" y="148.6">10</text>
<text x="353.5" y="148.6">20 m</text>
</g>
<text font-size="2.1" fill="#844" x="306" y="117">(돌출: A-FACD_mullion, A-FACD_spandrel)</text>
<g font-size="2.1" fill="#555">
<text x="306" y="155.2">1:400 A3 420×297 mm 100% 인쇄 기준</text>
<text x="363" y="275">개정 R4 (V4)</text>
<text x="40" y="281">원천: A-FACD·A-STRC·A-FLOR·A-CORE-TUBE·A-VERT·A-ROOF 모델 객체. 3D에 없는 유리 패널·루버·출입구는 그리지 않음</text>
<text x="363" y="280.5">출력 2026-11-13</text>
<text x="40" y="285.2">가림 처리 벡터(숨은 선 제거). 대지 지형·지하 옹벽 미표시(모델에 없음) · 축선은 3F 모델 기둥 중심선</text>
<text x="305" y="283.5">도면집 후보 V4 · FREEZE 아님</text>
</g>
<g font-size="2.1" fill="#a33">
<text x="305" y="274.5">MODEL VERIFIED</text>
<text x="305" y="278.5">외피 접합·재료 UNRESOLVED</text>
</g>
</svg>
